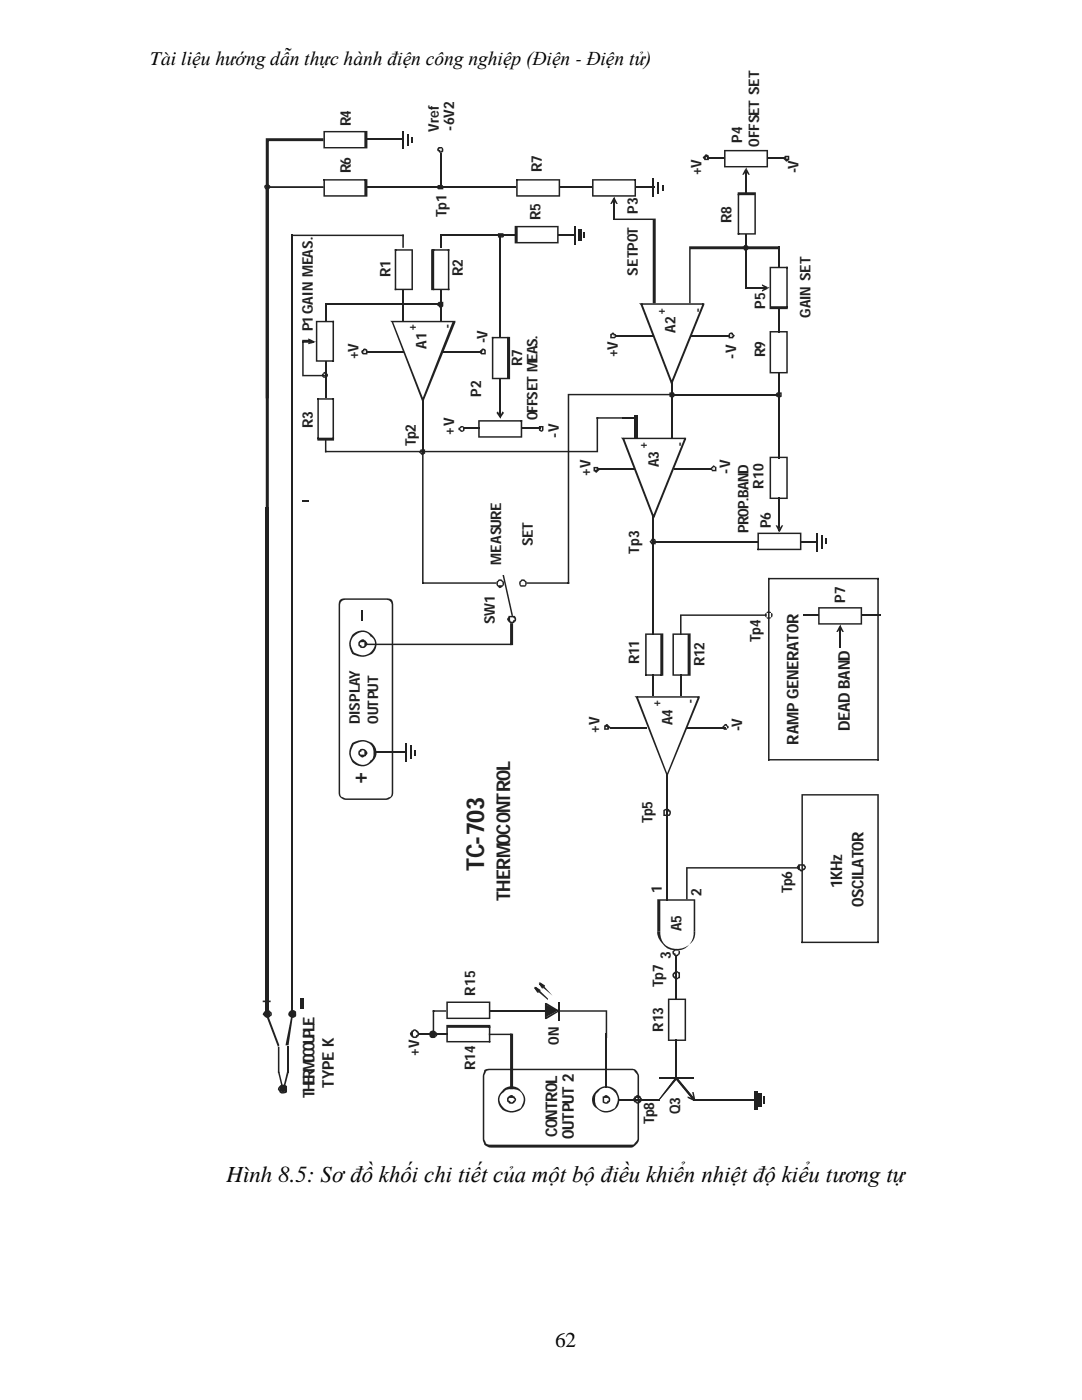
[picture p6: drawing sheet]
<svg xmlns="http://www.w3.org/2000/svg" width="216mm" height="279mm" viewBox="0 0 216 279" stroke-linecap="round" stroke-linejoin="round" font-family="sans-serif">
<g fill="#24211d">
<path d="M118.1 219.4h.6zM118.1 219.4h.6v.4a1.87 1.87 0 0 0 .6 1.4 1.46 1.46 0 0 1-1.2-1.8zM119 221.2h.3zM119 221.2l1.9 .5v.3l-.8-.1zM120.9 221.7v.3zM120.9 221.7v.3zM120.9 221.7l.8-.1 1-.4h.3a2.82 2.82 0 0 1-2.1 .8zM123.3 219.4h.3l-.1 .9a.88 .88 0 0 1-.8 .9l.4-1.1zM123.3 219.4h.3zM123.3 219.4h.3zM122.7 217.9l.3-.2 .5 1 .1 .7h-.3l-.2-.8zM120.9 216.8a2.8 2.8 0 0 1 2.1 .9l-.3 .2-.4-.3a1.9 1.9 0 0 0-1.4-.5zM120.9 216.8v.3zM120.9 216.8v.3zM119 217.7l1.1-.8 .8-.1v.3a1.69 1.69 0 0 0-1.6 .8zM119 217.7l.3 .2a1.29 1.29 0 0 0-.6 1.5h-.6l.1-.3 .3-.7zM118.1 219.4h.6z"/>
<path d="M72.4 130.8v.3zM70.3 130.5l.3-.3 1.1 .5 .7 .1v.3l-1-.1zM69.7 128.4h.3l.1 .8 .5 1-.3 .3-.5-1.1zM69.7 128.4h.3zM69.7 128.4h.3zM70.3 126.7l.3 .3-.4 .6-.2 .8h-.3l.1-.6zM70.3 126.7a2.82 2.82 0 0 1 2.1-.9v.3l-.7 .2-1.1 .7zM72.4 125.8v.3zM72.4 125.8v.3zM72.4 125.8l.7 .2 .8 .4 .3 .3-.3 .3a1.67 1.67 0 0 0-1.5-.9zM73.9 127l.3-.3zM73.9 127l.3-.3 .6 .7 .3 1h-.3a1.6 1.6 0 0 0-.9-1.4zM74.8 128.4h.3zM74.8 128.4h.3zM74.8 128.4h.3a2.59 2.59 0 0 1-.9 2.1l-.3-.3 .8-1zM72.4 130.8l.9-.2 .6-.4 .3 .3-1.4 .5-.4 .1zM72.4 130.8v.3z"/>
<path d="M120.2 219.4h.3zM120.2 218.8l.3 .3v.3h-.3zM120.2 218.8l.7-.3v.6h-.4zM120.9 218.5v.6zM120.9 218.5v.6zM120.9 218.5l.6 .3-.3 .3h-.3zM121.2 219.1l.3-.3 .3 .6h-.3zM121.5 219.4h.3zM121.5 219.4h.3zM121.2 219.7h.2l.1-.3h.3l-.1 .5-.2 .1zM120.9 220h.2l.1-.3 .3 .3-.1 .2-.5 .1zM120.9 220v.3zM120.9 220v.3zM120.2 220l.3-.3 .4 .3v.3zM120.2 219.4h.3v.3l-.3 .3zM120.2 219.4h.3z"/>
<path d="M72.4 129v.3zM72.4 129l.3-.3 .3 .3-.6 .3zM72.7 128.4h.6l-.3 .6-.3-.3zM72.7 128.4h.6zM72.7 128.4h.6zM72.7 128.2l.3-.3 .3 .5h-.6zM72.4 127.6l.6 .3-.3 .3h-.3zM72.4 127.6v.6zM72.4 127.6v.6zM71.8 127.9l.6-.3v.6h-.3zM71.8 127.9l.3 .3-.3 .2h-.3zM71.5 128.4h.3zM71.5 128.4h.3zM71.5 128.4h.3v.3h.3l-.3 .3h-.2zM71.8 129l.3-.3 .1 .3h.2v.3l-.5-.1zM72.4 129v.3z"/>
<path d="M99.4 219.4h.3zM99.4 219.4h.3l.1 .7 .8 1.1-.3 .2a2.62 2.62 0 0 1-.9-2zM100.3 221.2v.2zM100.3 221.4l.3-.2 .6 .4 .9 .1v.3l-1.2-.2zM102.1 221.7v.3zM102.1 221.7v.3zM102.1 221.7l.7-.1 1.1-.4a.95 .95 0 0 1-1 .7l-.8 .1zM104.5 219.4h.3a2.58 2.58 0 0 1-.9 2zM104.5 219.4h.3zM104.5 219.4h.3zM103.9 217.7l.8 1 .1 .7h-.3a2.16 2.16 0 0 0-.6-1.5zM102.1 216.8h.4a1.98 1.98 0 0 1 1.4 .9v.2a2.2 2.2 0 0 0-1.8-.5zM102.1 216.8v.6zM102.1 216.8v.6zM100.5 217.3l.8-.4 .8-.1v.6h-.4a1.19 1.19 0 0 0-1.1 .5l-.3-.2zM100.3 217.7l.3 .2a1.6 1.6 0 0 0-.9 1.5h-.3l.1-.7zM99.4 219.4h.3z"/>
<path d="M72.4 152.6v.3zM70.3 152.1l.3-.3 1.1 .7 .7 .1v.3a2.8 2.8 0 0 1-2.1-.8zM69.7 150.3h.3l.2 .9 .4 .6-.3 .3-.5-1.1zM69.7 150.3h.3zM69.7 150.3h.3zM70.3 148.3l.3 .3-.5 1-.1 .7h-.3l.1-.9zM70.3 148.3l1.1-.5 1-.1v.3l-.7 .1-1.1 .5zM72.4 147.7v.3zM72.4 147.7v.3zM72.4 147.7l.7 .1 1.1 .5-.3 .3-.6-.4-.9-.2zM73.9 148.6l.3-.3a2.63 2.63 0 0 1 .9 2h-.6v-.3a1.87 1.87 0 0 0-.6-1.4zM74.5 150.3h.6zM74.5 150.3h.6zM74.5 150.3h.6l-.1 .7-.8 1.1-.3-.3a1.3 1.3 0 0 0 .6-1.5zM73.9 151.8l.3 .3zM72.4 152.6a1.7 1.7 0 0 0 1.5-.8l.3 .3-.7 .5-1.1 .3zM72.4 152.6v.3z"/>
<path d="M101.2 219.4h.3zM101.5 218.8l.3 .3-.3 .3h-.3zM101.5 218.8l.6-.3v.6h-.3zM102.1 218.5v.6zM102.1 218.5v.6zM102.1 218.5l.6 .3-.3 .3h-.3zM102.4 219.1l.3-.3 .3 .6h-.3zM102.7 219.4h.3zM102.7 219.4h.3zM102.4 219.7l.3-.3h.3l-.3 .6zM102.1 220l.3-.3 .3 .3-.6 .3zM102.1 220v.3zM102.1 220v.3zM101.5 220l.3-.3 .3 .3v.3l-.5-.1zM101.2 219.4h.3l.1 .3h.2l-.3 .3-.2-.1zM101.2 219.4h.3z"/>
<path d="M72.4 150.6v.6zM72.4 150.6h.3l.3 .3-.6 .3zM72.7 150.3h.6l-.3 .6-.3-.3zM72.7 150.3h.6zM72.7 150.3h.6zM72.7 150l.3-.3 .3 .6h-.6zM72.4 149.4l.6 .3-.3 .3-.3-.3zM72.4 149.4v.3zM72.4 149.4v.3zM71.9 149.5l.5-.1v.3l-.3 .1v.2l-.3-.3zM71.6 149.8l.2-.1 .3 .3-.3 .1v.2h-.3zM71.5 150.3h.3zM71.5 150.3h.3zM71.5 150.3h.3l.3 .3-.3 .3zM71.8 150.9l.3-.3h.3v.6zM72.4 150.6v.6z"/>
<path d="M96.3 214.7h.3v12.6h-.3zM96.3 227.3h.3zM96.3 227.3h.3l.3 .6v.3l-.3 .2zM96.6 228.4l.3-.2 .5 .2h.4v.6zM97.8 228.4v.6zM97.8 228.4h28.2v.6h-28.2zM126 228.4v.6zM126 228.4h.5l.1-.2 .3 .2-.9 .6zM127.2 227.3h.3a1.5 1.5 0 0 1-.6 1.1l-.3-.2zM127.2 227.3h.3zM127.2 214.7h.3v12.6h-.3zM127.2 214.7h.3zM126.6 213.9l.3-.3 .4 .6 .2 .5h-.3zM126 213.3h.5l.4 .3-.3 .3-.1-.2-.5-.1zM126 213.3v.3zM97.8 213.3h28.2v.3h-28.2zM97.8 213.3v.3zM96.6 213.6l.6-.3h.6v.3h-.4l-.5 .3zM96.6 213.6l.3 .3v.2l-.3 .6h-.3zM96.3 214.7h.3z"/>
<path d="M159.9 158.8h.3v29.4h-.3zM159.9 187.9h15.5v.3h-15.5zM175.1 158.8h.3v29.4h-.3zM175.4 158.5v.3zM159.9 158.5h15.5v.3h-15.5zM159.9 158.5v.3z"/>
<path d="M153.3 115.3h.3v36.5h-.3zM153.3 151.5h22.1v.3h-22.1zM175.1 115.3h.3v36.5h-.3zM153.3 115.3h22.1v.3h-22.1z"/>
<path d="M131.1 185.9h.7zM131.1 185.9h.4zM131.1 185.9h.7v.3h-.7zM131.1 186.2h.4zM131.1 186.2h.7zM131.1 186.2h.4zM131.1 186.2h.7zM131.1 186.2h.4zM131.1 186.2h.7zM131.1 186.2h.7a3.3 3.3 0 0 0 .9 2.3h-.3l-.6-.7-.5-.8zM132.4 188.5h.3zM132.4 188.5h.3a3.5 3.5 0 0 0 2.4 .9v.3a3 3 0 0 1-2.7-1.2zM135.1 189.4v.3zM135.1 189.4v.3zM135.1 189.4a3.6 3.6 0 0 0 2.4-.9 2.8 2.8 0 0 1-2.4 1.2zM138.4 186.2h.3v.4a2.56 2.56 0 0 1-1.2 1.9 3.2 3.2 0 0 0 .9-2.3zM138.4 186.2h.3zM138.4 186.2h.3zM138.4 186.2l.3-.3v.3zM138.4 185.9h.3zM138.4 185.9h.3l-.3 .3z"/>
<path d="M131.1 179.8h.7v6.1h-.7zM131.1 179.5h.4v.3h-.4zM131.5 179.5h6.9v.3h-6.9zM138.4 179.5h.3v.3h-.3zM138.4 179.8h.3v6.1h-.3z"/>
<path d="M134.2 190h.3zM134.2 190h.3l.1 .2 .2 .1-.3 .2h-.2zM134.5 190.5l.3-.2 .1 .2h.2v.3h-.5zM135.1 190.5v.3zM135.1 190.5v.3zM135.1 190.5l.3-.2-.1 .5h-.2zM135.4 190h.3l-.1 .5h-.2zM135.4 190h.3zM135.4 190h.3zM135.4 189.7l.3 .3h-.3zM135.1 189.4l.3 .3h-.3zM135.1 189.4v.3zM135.1 189.4v.3zM134.6 189.5l.5-.1v.3h-.6zM134.3 189.7h.5l-.3 .3h-.3zM134.2 190h.3z"/>
</g>
<path d="M131.5 215.2h6.9" fill="none" stroke="#24211d" stroke-width=".29"/>
<path d="M134.9 190.5v8.8M134.9 207.5v7.8" fill="none" stroke="#24211d" stroke-width=".3"/>
<g fill="#24211d">
<path d="M138.1 217.9h.3l.3 1.5h-.3z"/>
<path d="M134.8 215l.3 .3-3.6 4.4v-.3zM134.8 215l.3-.3v.3zM134.8 215.3l.3-.3 3.6 4.4-.3 .3z"/>
<path d="M134.8 215l.3 .3-3.6 4.4v-.3zM134.8 215l.3-.3v.3zM134.8 215.3l.3-.3 3.6 4.4-.3 .3zM138.4 219.4h.3l-.3 .3zM137.2 218.8l1.5 .6-.3 .3-1.2-.6z"/>
</g>
<path d="M138.4 219.6h12.4" fill="none" stroke="#24211d" stroke-width=".29"/>
<g fill="#24211d">
<path d="M150.5 217.7h.6v3.7h-.6z"/>
<path d="M151.4 218.2h.6v2.7h-.6z"/>
<path d="M152.3 218.8h.3v1.5h-.3z"/>
</g>
<path d="M163.1 106.3v3.8" fill="none" stroke="#24211d" stroke-width=".31"/>
<path d="M164 106.9v2.6" fill="none" stroke="#24211d" stroke-width=".3"/>
<path d="M164.8 107.5h.3v1.1h-.3z" fill="#24211d"/>
<path d="M130.4 35.5v3.7M131.3 36.3v2.4" fill="none" stroke="#24211d" stroke-width=".3"/>
<path d="M132.1 36.9h.3v1.2h-.3z" fill="#24211d"/>
<path d="M114.6 45.1v3.8" fill="none" stroke="#24211d" stroke-width=".3"/>
<g fill="#24211d">
<path d="M115.4 45.7h.6v2.3h-.6z"/>
<path d="M116.3 46.2h.3v1.2h-.3z"/>
</g>
<path d="M80.4 26.1v3.5M81.3 26.7v2.3" fill="none" stroke="#24211d" stroke-width=".3"/>
<path d="M82.1 27.3h.3v1.2h-.3z" fill="#24211d"/>
<path d="M81 148.3v3.8" fill="none" stroke="#24211d" stroke-width=".3"/>
<path d="M81.9 148.9v2.6" fill="none" stroke="#24211d" stroke-width=".31"/>
<g fill="#24211d">
<path d="M82.7 149.7h.3v1.2h-.3z"/>
<path d="M89.1 204.8h.3v3.2h-.3zM89.1 208h.3zM89.4 207.7h8.4v.3h-8.4zM97.5 204.8h.3v3.2h-.3zM97.8 204.5v.3zM89.4 204.5h8.4v.6h-8.4zM89.1 204.5h.3v.3h-.3z"/>
<path d="M89.1 200.2h.3v2.9h-.3zM89.1 203.1h.3v.3h-.3zM89.4 203.1h8.4v.3h-8.4zM97.8 203.1v.3zM97.5 200.2h.3v2.9h-.3zM97.8 199.9v.3zM89.4 199.9h8.4v.3h-8.4zM89.1 199.9h.3v.3h-.3z"/>
<path d="M153.9 91.1h3.3v.3h-3.3zM153.6 91.1h.3v.3h-.3zM153.6 91.4h.3v7.9h-.3zM153.6 99.3h.3v.3h-.3zM153.9 99.3h3.3v.3h-3.3zM157.2 99.3v.3zM156.9 91.4h.3v7.9h-.3zM157.2 91.1v.3z"/>
<path d="M153.9 66.1h3.3v.3h-3.3zM153.6 66.1h.3v.3h-.3zM153.6 66.4h.3v7.8h-.3zM153.6 74.2h.3v.3h-.3zM153.9 74.2h3.3v.3h-3.3zM157.2 74.2v.3zM156.9 66.4h.3v7.8h-.3zM157.2 66.1v.3z"/>
<path d="M147.2 38.4h3.3v.6h-3.3zM147.2 38.4v.3zM147.2 38.7h.3v8.1h-.3zM147.2 46.5h3.3v.3h-3.3zM150.5 46.8h.3zM150.5 38.7h.3v8.1h-.3zM150.5 38.4h.3v.3h-.3z"/>
<path d="M133.3 199.3h3.3v.3h-3.3zM133.3 199.3v.3zM133.3 199.6h.3v7.9h-.3zM133.3 207.5v.2zM133.3 207.5h3.3v.2h-3.3zM136.6 207.5h.3v.2h-.3zM136.6 199.6h.3v7.9h-.3zM136.6 199.3h.3v.3h-.3z"/>
<path d="M134.2 126.4h3.3v.3h-3.3zM134.2 126.4v.3zM134.2 126.7h.3v7.9h-.3zM134.2 134.6v.3zM134.2 134.6h3.3v.3h-3.3zM137.5 134.6h.3v.3h-.3zM137.2 126.7h.6v7.9h-.6zM137.5 126.4h.3v.3h-.3z"/>
<path d="M111.5 35.8h.3v3.2h-.3zM111.5 35.8h.3zM103 35.8h8.5v.2h-8.5zM103 35.8h.3v3.2h-.3zM103 39v.2zM103 39h8.5v.2h-8.5zM111.5 39h.3v.2h-.3z"/>
<path d="M111.2 45.4h.3v2.9h-.3zM111.5 45.1v.3zM103 45.1h8.5v.3h-8.5zM102.7 45.1h.3v.3h-.3zM102.7 45.4h.6v2.9h-.6zM102.7 48.3h.3v.3h-.3zM103 48.3h8.5v.3h-8.5zM111.5 48.3v.3z"/>
<path d="M72.7 35.8h.6v3.2h-.6zM73 35.8h.3zM64.5 35.8h8.5v.2h-8.5zM64.5 35.8h.3v3.2h-.3zM64.5 39v.2zM64.5 39h8.5v.2h-8.5zM73 39h.3v.2h-.3z"/>
<path d="M72.7 26.4h.6v2.9h-.6zM73 26.1h.3v.3h-.3zM64.5 26.1h8.5v.3h-8.5zM64.5 26.1v.3zM64.5 26.4h.3v2.9h-.3zM64.5 29.3v.3zM64.5 29.3h8.5v.3h-8.5zM73 29.3h.3v.3h-.3z"/>
<path d="M86.3 57.6h3.4v.3h-3.4zM89.4 49.7h.3v8.2h-.3zM86.3 49.7h3.4v.3h-3.4zM86 49.7h.3zM86 49.7h.6v8.2h-.6zM86 57.9h.3z"/>
<path d="M78.8 57.6h3.3v.3h-3.3zM82.1 57.9h.3zM82.1 49.7h.3v8.2h-.3zM82.1 49.7h.3zM78.8 49.7h3.3v.3h-3.3zM78.8 49.7h.3v8.2h-.3z"/>
<path d="M63.3 87.3h3.4v.6h-3.4zM66.7 87.6v.3zM66.4 79.5h.3v8.1h-.3zM63.3 79.5h3.4v.3h-3.4zM63.3 79.5h.3v8.1h-.3zM63.3 87.6v.3z"/>
<path d="M98.1 75.4h3.4v.3h-3.4zM101.5 75.4h.3v.3h-.3zM101.2 67.2h.6v8.2h-.6zM101.5 67.2h.3zM98.1 67.2h3.4v.3h-3.4zM98.1 67.2h.3v8.2h-.3zM98.1 75.4v.3z"/>
<path d="M128.7 126.4h3.4v.3h-3.4zM128.7 126.4v.3zM128.7 126.7h.3v8.2h-.3zM128.7 134.6h3.4v.3h-3.4zM132.1 134.9h.3zM131.8 126.7h.6v8.2h-.6zM132.1 126.4h.3v.3h-.3z"/>
<path d="M81.8 206.3h.6zM81.8 206.3h.6v.3l-.3 .3zM82.4 206.6v.3zM82.1 206.9l.3-.3 .3 .3v.3zM82.7 206.9v.3zM82.7 206.9v.3zM82.7 206.9h.2l.1-.3 .3 .3-.1 .2-.5 .1zM83 206.6l.3 .3zM83 206.6h.2l.1-.3h.3l-.1 .5-.2 .1zM83.3 206.3h.3zM83.3 206.3h.3zM83 206l.3-.3 .3 .6h-.3zM82.7 205.4l.6 .3-.3 .3-.3-.3zM82.7 205.4v.3zM82.7 205.4v.3zM82.1 205.7l.6-.3v.3l-.3 .3zM82.1 205.7l.3 .3v.3h-.6zM81.8 206.3h.6z"/>
</g>
<path d="M83.6 206.4h5.8" fill="none" stroke="#24211d" stroke-width=".29"/>
<g fill="#24211d">
<path d="M97.5 206.3h4.6v.3h-4.6zM102.1 206.3h.3zM101.8 206.3h.6v11.1h-.6z"/>
<path d="M136.9 173.1h.3v6.4h-.3zM136.9 173.1h.3zM137.2 173.1h22.1v.2h-22.1z"/>
<path d="M159 173.1h.6zM159 173.1h.6v.2l-.3 .3zM159.3 173.6l.3-.3 .3 .3v.3zM159.9 173.6v.3zM159.9 173.6v.3zM159.9 173.6l.3-.3 .3 .3-.6 .3zM160.2 173.3l.3-.2h.3l-.3 .5zM160.5 173.1h.3zM160.5 173.1h.3zM160.2 172.8l.3-.3 .3 .6h-.3zM159.9 172.5h.6l-.3 .3h-.3zM159.9 172.5v.3zM159.9 172.5v.3zM159.3 172.5h.6v.3h-.3zM159.3 172.5l.3 .3v.3h-.6zM159 173.1h.6z"/>
<path d="M151.1 106.6h.3v3.2h-.3zM151.1 106.3v.3zM151.1 106.3h8.5v.3h-8.5zM159.6 106.3h.3v.3h-.3zM159.6 106.6h.3v3.2h-.3zM159.6 109.8h.3zM151.1 109.5h8.5v.3h-8.5z"/>
</g>
<path d="M159.9 108.2h3.3" fill="none" stroke="#24211d" stroke-width=".29"/>
<path d="M155.5 99.3v6.1" fill="none" stroke="#24211d" stroke-width=".3"/>
<g fill="#24211d">
<path d="M154.8 104.8h.3l.6 .9-.3 .3zM155.4 105.7l.3 .3-.3 .3zM156 104.8h.3l-.6 1.2-.3-.3z"/>
<path d="M163.2 121.5h.3v2.9h-.3zM163.2 124.4h.3v.3h-.3zM163.5 124.4h8.5v.3h-8.5zM172 124.4v.3zM171.7 121.5h.3v2.9h-.3zM172 121.2v.3zM163.5 121.2h8.5v.3h-8.5zM163.2 121.2h.3v.3h-.3z"/>
</g>
<path d="M160.2 122.8h3M172 122.8h3.7" fill="none" stroke="#24211d" stroke-width=".29"/>
<path d="M167.6 125.5v3.8" fill="none" stroke="#24211d" stroke-width=".3"/>
<g fill="#24211d">
<path d="M167.5 125l.3 .2-.6 .9h-.3zM167.5 125l.3-.3v.5zM167.5 125.2l.3-.2 .6 1.1h-.3z"/>
<path d="M95.4 83.9h.3v3.2h-.3zM95.4 83.9h.3zM95.7 83.9h8.5v.2h-8.5zM103.9 83.9h.3v3.2h-.3zM104.2 87.1v.2zM95.7 87.1h8.5v.2h-8.5zM95.4 87.1h.3v.2h-.3z"/>
</g>
<path d="M92.4 85.5h3.3M104.2 85.5h3.6" fill="none" stroke="#24211d" stroke-width=".29"/>
<path d="M99.8 75.4v7.6" fill="none" stroke="#24211d" stroke-width=".31"/>
<g fill="#24211d">
<path d="M99.1 82.4l.3-.3 .6 1.2h-.3zM99.7 83.3h.3v.3zM100.3 82.1l.3 .3-.6 .9h-.3z"/>
<path d="M63.3 64h3.4v.3h-3.4zM63 64h.3zM63 64h.3v8.2h-.3zM63 72.2h.3zM63.3 71.9h3.4v.3h-3.4zM66.4 64h.3v8.2h-.3z"/>
</g>
<path d="M65 60.8v3.2" fill="none" stroke="#24211d" stroke-width=".3"/>
<g fill="#24211d">
<path d="M60.3 67.8h1.8v.6h-1.8zM60.3 67.8v.3zM60.3 68.1h.3v6.7h-.3zM60.3 74.8v.3zM60.3 74.8h4.5v.3h-4.5z"/>
<path d="M61.5 67.5l1.2 .6-.3 .3-.9-.6zM62.7 68.1h.3l-.3 .3zM61.5 68.4l.9-.3 .3 .3-1.2 .3z"/>
<path d="M118.1 35.8h.3v3.2h-.3zM118.1 39h.3v.2h-.3zM118.4 39h8.5v.2h-8.5zM126.9 39v.2zM126.6 35.8h.3v3.2h-.3zM118.4 35.8h8.5v.2h-8.5zM118.1 35.8h.3z"/>
</g>
<path d="M111.8 37.4h6.3M126.9 37.4h3.6" fill="none" stroke="#24211d" stroke-width=".29"/>
<path d="M122.5 40.1v3.8" fill="none" stroke="#24211d" stroke-width=".3"/>
<g fill="#24211d">
<path d="M122.4 39.5l.3 .3-.6 .9h-.3zM122.4 39.5l.3-.3v.6zM122.4 39.8l.3-.3 .6 1.2h-.3z"/>
<path d="M144.5 29.9h.3v3.2h-.3zM144.5 33.1h.3v.3h-.3zM144.8 33.1h8.2v.3h-8.2zM153 33.1h.3v.3h-.3zM153 29.9h.3v3.2h-.3zM153 29.9h.3zM144.8 29.9h8.2v.3h-8.2zM144.5 29.9h.3z"/>
</g>
<path d="M141.1 31.5h3.4M148.9 34.3v4.1M153.3 31.5h3.3" fill="none" stroke="#24211d" stroke-width=".3"/>
<g fill="#24211d">
<path d="M148.7 33.7l.3 .3-.6 .9h-.3zM148.7 33.7l.3-.3v.3zM148.7 34l.3-.3 .6 1.2h-.3z"/>
<path d="M153.9 53.2h3.3v.3h-3.3zM153.6 53.2h.3zM153.6 53.2h.3v8.2h-.3zM153.6 61.4h.3v.3h-.3zM153.9 61.1h3.3v.6h-3.3zM157.2 61.4v.3zM156.9 53.2h.3v8.2h-.3z"/>
</g>
<path d="M148.7 57.5h3.9M155.5 49.2v4M155.5 61.4v5" fill="none" stroke="#24211d" stroke-width=".3"/>
<g fill="#24211d">
<path d="M60.3 99.9h1.2v.3h-1.2z"/>
<path d="M152 56.7l1.3 .6-.3 .3-1-.6zM153.3 57.3h.3l-.3 .3zM152 57.9l1-.6 .3 .3-1.3 .6z"/>
<path d="M139.3 138.9l.3 .3-6.3 15.5h-.3zM133 154.7h.3zM126.9 139.2l.3-.3 6.1 15.8h-.3zM126.6 138.9h.3v.3zM126.9 138.9h12.4v.3h-12.4zM139.3 138.9h.3v.3z"/>
<path d="M136.6 87.3l.3 .3-6.4 15.8-.3-.3zM130.2 103.1l.3 .3h-.3zM124.2 87.6l.3-.3 6 15.8-.3 .3zM123.9 87.3h.3v.3zM124.2 87.3h12.4v.3h-12.4zM136.6 87.3h.3v.3h-.3z"/>
<path d="M140.2 60.5l.3 .3-6.3 15.8-.3-.3zM133.9 76.3l.3 .3h-.3zM127.8 60.8l.3-.3 6.1 15.8-.3 .3zM127.5 60.5h.3v.3zM127.8 60.5h12.4v.3h-12.4zM140.2 60.5h.3v.3h-.3z"/>
<path d="M90.3 64.3h.6l-6.4 15.8-.3-.3zM84.2 80.1h.3zM78.2 64.3h.3l6 15.5-.3 .3zM77.9 64h.3v.3zM78.2 64h12.4v.3h-12.4zM90.6 64h.3v.3h-.3z"/>
</g>
<path d="M133.1 154.7v25.1" fill="none" stroke="#24211d" stroke-width=".3"/>
<path d="M135.8 134.6v4.3" fill="none" stroke="#24211d" stroke-width=".31"/>
<path d="M135.7 122.9h.3v3.8h-.3zM135.7 122.6h.3v.3h-.3zM136 122.6h17v.3h-17z" fill="#24211d"/>
<path d="M148.9 46.8v10.8M122.7 67.1h7.5M134 76v11.3M137.8 67.1h7.9M130.4 103.1v23.6M130.4 134.6v4.3" fill="none" stroke="#24211d" stroke-width=".3"/>
<path d="M73 70.3h7.6M88.2 70.3h7.8M119 93.6h7.6M134.5 93.6h7.5M130.5 108.2h20.6M121.8 145.2h7.2M136.9 145.2h7.9" fill="none" stroke="#24211d" stroke-width=".29"/>
<path d="M137.8 49.2h17.6v.5h-17.6zM137.5 49.2h.3v.3h-.3zM137.5 49.5h.3v11h-.3z" fill="#24211d"/>
<path d="M148.9 46.8v2.1" fill="none" stroke="#24211d" stroke-width=".3"/>
<path d="M122.7 43.6h7.8v.3h-7.8zM130.5 43.6h.3v.3h-.3zM130.2 43.9h.6v16.6h-.6z" fill="#24211d"/>
<path d="M80.4 57.9v6.1M88 46.8v2.7M88 57.9v6.1M64.8 60.7h23.1M65 72.2v7.3M84.4 79.5v10.8M155.5 74.2v17.2" fill="none" stroke="#24211d" stroke-width=".3"/>
<path d="M87.9 47h15.1M111.5 47h3.3" fill="none" stroke="#24211d" stroke-width=".29"/>
<path d="M99.8 46.8v20.4" fill="none" stroke="#24211d" stroke-width=".31"/>
<g fill="#24211d">
<path d="M64.8 87.6h.3v2.7h-.3zM64.8 90h19.4v.3h-19.4z"/>
<path d="M80.3 46.8h.3v2.7h-.3zM58.2 46.8h22.4v.3h-22.4z"/>
</g>
<path d="M58.3 46.8v155.7" fill="none" stroke="#24211d" stroke-width=".3"/>
<path d="M73 37.4h30" fill="none" stroke="#24211d" stroke-width=".29"/>
<g fill="#24211d">
<path d="M53 101.3h.6v100.9h-.6z"/>
<path d="M53.3 37.2h11.2v.3h-11.2zM53 37.2h.3v.3h-.3zM53 37.5h.6v42h-.6z"/>
<path d="M53.3 37.2h11.2v.3h-11.2zM53 37.2h.3v.3h-.3zM53 37.5h.6v42h-.6zM53 79.5h.6v22.1h-.6z"/>
<path d="M53.3 27.6h11.2v.6h-11.2zM53 27.6h.3v.3h-.3zM53 27.9h.6v9.6h-.6z"/>
</g>
<path d="M73 27.7h7.6" fill="none" stroke="#24211d" stroke-width=".29"/>
<path d="M84.2 90h34.8v.3h-34.8zM119 90.3h.3zM119 83.3h.3v7h-.3zM119 83.3h5.5v.3h-5.5z" fill="#24211d"/>
<path d="M124.2 83.4h2.7" fill="none" stroke="#24211d" stroke-width=".3"/>
<g fill="#24211d">
<path d="M126.6 83h.6v4.6h-.6z"/>
<path d="M100.3 114.7h.3l1.8 8.2h-.3z"/>
<path d="M101.2 123.5h.6zM101.2 123.5h.6v.3l-.3 .3zM101.8 123.8v.3zM101.5 124.1l.3-.3 .3 .3v.3zM102.1 124.1v.3zM102.1 124.1v.3zM102.1 124.1h.2l.1-.3 .3 .3-.1 .2-.5 .1zM102.4 123.8h.2l.1-.3h.3l-.1 .5-.2 .1zM102.7 123.5h.3zM102.7 123.5h.3zM102.4 123.2l.3-.3 .3 .6h-.3zM102.1 122.9h.6l-.3 .3h-.3zM102.1 122.9v.3zM102.1 122.9v.3zM101.5 122.9h.6v.3h-.3zM101.5 122.9l.3 .3v.3h-.6zM101.2 123.5h.6z"/>
<path d="M99.1 116.5h.3zM99.1 116.5h.3v.6zM99.4 116.8h.3v.6l-.3-.3zM99.7 116.8v.6zM99.7 116.8v.6zM99.7 116.8h.6v.3l-.6 .3zM100.3 116.5h.3l-.3 .6zM100.3 116.5h.3zM100.3 116.5h.3zM100.3 115.9l.2 .1 .1 .5h-.3zM100.3 115.9v.3zM99.7 115.6l.5 .1 .1 .5-.6-.3zM99.7 115.6v.3zM99.7 115.6v.3zM99.4 115.7l.3-.1v.3l-.3 .3zM99.4 115.9v.3zM99.1 116l.3-.1v.6h-.3zM99.1 116.5h.3z"/>
<path d="M103.6 116.5h.3zM103.6 116.5h.3v.6zM103.9 116.8h.3v.3h-.3zM104.2 116.8v.3zM104.2 116.8v.3zM104.2 116.8h.6v.3h-.6zM104.8 116.5h.3l-.3 .6zM104.8 116.5h.3zM104.8 116.5h.3zM104.8 115.9l.2 .1 .1 .5h-.3zM104.2 115.6l.5 .1 .1 .5-.6-.3zM104.2 115.6v.3zM104.2 115.6v.3zM104 115.7l.2-.1v.3l-.3 .3zM103.9 115.9v.3zM103.7 116l.2-.1v.6h-.3zM103.6 116.5h.3z"/>
</g>
<path d="M134.2 78.7h21.2" fill="none" stroke="#24211d" stroke-width=".29"/>
<g fill="#24211d">
<path d="M52.9 201.8a.54 .54 0 0 1 .6-.2 .54 .54 0 0 1 .4 .5 .67 .67 0 0 1-.6 1 .72 .72 0 0 1-.6-.5 .72 .72 0 0 1 .2-.8z" fill-rule="evenodd"/>
<circle cx="58.3" cy="202.4" r=".77"/>
</g>
<g fill="#24211d">
<path d="M57.6 202.5h.3zM57.6 202.5h.3v.3zM57.9 202.8h.6v.3l-.5-.1zM58.5 202.8v.3zM58.5 202.8v.3zM58.5 202.8h.6l-.6 .3zM58.8 202.5h.3v.3h-.3zM58.8 202.5h.3zM58.8 202.5h.3zM58.8 201.9h.3v.6h-.3zM58.5 201.6l.6 .3h-.6zM58.5 201.6v.3zM58.5 201.6v.3zM58 201.7l.5-.1v.3h-.6zM57.7 202l.2-.1v.6h-.3zM57.6 202.5h.3z"/>
<path d="M52.4 202.5h.6zM52.4 202.5h.6v.3h-.3zM52.7 202.8h.6v.3zM53.3 202.8v.3zM53.3 202.8v.3zM53.3 202.8h.6l-.1 .2-.5 .1zM53.6 202.8l.3-.3h.3v.2zM53.9 202.5h.3zM53.9 202.5h.3zM53.6 201.9l.6 .1v.5h-.3zM53.3 201.6l.5 .1 .1 .2h-.6zM53.3 201.6v.3zM53.3 201.6v.3zM52.7 201.9l.6-.3v.3zM52.7 201.9h.3v.6h-.6zM52.4 202.5h.6z"/>
</g>
<path d="M123.6 219.6h8.2" fill="none" stroke="#24211d" stroke-width=".29"/>
<g fill="#24211d">
<path d="M52.7 37.2h.3zM52.7 37.2h.3v.6zM53 37.5h.3v.3h-.3zM53.3 37.5v.3zM53.3 37.5v.3zM53.3 37.5h.3v.3h-.3zM53.6 37.2h.3l-.3 .6zM53.6 37.2h.3zM53.6 37.2h.3zM53.6 37.2h.3zM53.6 36.9l.3 .3h-.3zM53.3 36.6l.3 .2v.4h-.3zM53.3 36.6v.3zM53.3 36.6v.6zM53.3 36.6v.6zM53.1 36.7l.2-.1v.6h-.3zM52.8 37l.2-.1v.3h-.3zM52.7 37.2h.3zM52.7 37.2h.3z"/>
<path d="M64.2 74.8h.3zM64.2 74.8h.3v.6zM64.5 75.1h.3v.3h-.3zM64.8 75.1v.3zM64.8 75.1v.3zM64.8 75.1h.3v.3h-.3zM65.1 74.8h.3l-.3 .6zM65.1 74.8h.3zM65.1 74.8h.3zM65.1 74.8h.3zM65.1 74.5l.3 .3h-.3zM64.8 74.2l.3 .1v.5l-.3-.3zM64.8 74.2v.3zM64.8 74.2v.3zM64.8 74.2v.3zM64.5 74.3l.3-.1v.3l-.3 .3zM64.3 74.6l.2-.1v.3h-.3zM64.2 74.8h.3zM64.2 74.8h.3z"/>
<path d="M72.1 70.1h.3zM72.1 70.1h.3l.3 .3-.3 .3zM72.4 70.7l.3-.3v.3zM72.7 70.4v.3zM72.7 70.4v.3zM72.7 70.4h.3l.3 .3h-.6zM73 70.1h.3v.6l-.3-.3zM73 70.1h.3zM73 70.1h.3zM73 70.1l.3-.2v.2zM72.7 69.6l.6 .3-.3 .2-.3-.2zM72.7 69.6v.3zM72.7 69.6v.3zM72.7 69.6v.3zM72.5 69.7l.2-.1v.5l-.3-.2zM72.2 69.9h.2l.3 .2h-.6zM72.1 70.1h.3zM72.1 70.1h.3z"/>
<path d="M95.7 70.1h.3zM95.7 70.1h.3l.3 .3-.3 .3zM96 70.7l.3-.3v.3zM96.3 70.4v.3zM96.3 70.4v.3zM96.3 70.4h.3l.3 .3h-.6zM96.6 70.1h.3v.6l-.3-.3zM96.6 70.1h.3zM96.6 70.1h.3zM96.6 70.1l.3-.2v.2zM96.3 69.6l.6 .3-.3 .2-.3-.2zM96.3 69.6v.3zM96.3 69.6v.3zM96.3 69.6v.3zM96.1 69.7l.2-.1v.5l-.3-.2zM95.8 69.9h.2l.3 .2h-.6zM95.7 70.1h.3zM95.7 70.1h.3z"/>
<path d="M87.2 60.8h.4zM87.2 60.8h.7l-.3 .3zM87.6 61.1l.3-.3v.6zM87.9 61.1v.3zM87.9 61.1v.3zM87.9 61.1v.3zM87.9 61.1l.3-.3 .3 .3-.6 .3zM88.2 60.8h.3v.3zM88.2 60.8h.3zM88.2 60.8h.3zM88.2 60.5l.3-.3v.6h-.3zM87.9 60.2h.6l-.3 .3h-.3zM87.9 60.2v.3zM87.9 60.2v.3zM87.6 60.2h.3v.3zM87.3 60.5l.3-.3 .3 .3-.3 .3h-.4zM87.2 60.8h.4zM87.2 60.8h.4z"/>
<path d="M83.6 90.3h.3zM83.6 90.3h.6l-.3 .3zM83.9 90.6l.3-.3v.5zM84.2 90.6v.2zM84.2 90.3v.5zM84.2 90.3v.5zM84.2 90.3h.3l.3 .3-.6 .2zM84.5 90.3h.3v.3zM84.5 90.3h.3zM84.5 90.3h.3zM84.5 90l.3-.3v.6h-.3zM84.2 89.7h.6l-.3 .3h-.3zM84.2 89.7v.3zM84.2 89.7v.3zM83.9 89.7h.3v.3zM83.9 89.7l.3 .3-.3 .3h-.3zM83.6 90.3h.3zM83.6 90.3h.3z"/>
<path d="M91.5 85.6h.3zM91.5 85.6h.3l.3 .3h-.5zM91.8 85.9h.3v.3zM92.1 85.9v.3zM92.1 85.9v.3zM92.1 85.9v.3zM92.1 85.9h.6l-.6 .3zM92.4 85.6h.3v.3h-.3zM92.4 85.6h.3zM92.4 85.6h.3zM92.4 85.3h.3v.3h-.3zM92.1 85l.6 .3h-.6zM92.1 85v.3zM92.1 85v.3zM92.1 85v.3zM91.9 85.1l.2-.1v.3h-.3zM91.5 85.4l.6-.1-.3 .3h-.3zM91.5 85.6h.3zM91.5 85.6h.3z"/>
<path d="M107.5 85.6h.3zM107.5 85.6h.3l-.3 .3zM107.5 85.9l.3-.3 .3 .3v.3zM108.1 85.9v.3zM108.1 85.9v.3zM108.1 85.9v.3zM108.1 85.6l.3 .3-.3 .3zM108.1 85.6h.3v.3zM108.1 85.6h.3zM108.1 85.6h.3zM108.1 85.3l.3-.3v.6h-.3zM108.1 85h.3l-.3 .3zM108.1 85v.3zM108.1 85v.3zM107.5 85h.6v.3h-.3zM107.5 85l.3 .3v.3h-.3zM107.5 85.6h.3z"/>
<path d="M99.4 47.1h.3zM99.4 47.1h.3l-.3 .3zM99.4 47.4l.3-.3h.3v.3zM100 47.4v.3zM100 47.1v.6zM100 47.1v.6zM100 47.1l.3 .3h-.3zM100 47.1h.6l-.3 .3zM100.3 47.1h.3zM100.3 47.1h.3zM100.3 47.1h.3zM100 46.8l.3-.3 .2 .1 .1 .5h-.3v-.2zM100 46.5h.3l-.3 .3zM100 46.5v.3zM100 46.5v.3zM99.4 46.5h.6v.3h-.3zM99.4 46.5l.3 .3v.3h-.3zM99.4 47.1h.3z"/>
<path d="M87.2 29.9h.4zM87.2 29.9h.7l-.3 .3zM87.6 30.2l.3-.3v.6zM87.9 30.2v.3zM87.9 30.2v.3zM87.9 30.2v.3zM87.9 30.2l.3-.3 .3 .3-.6 .3zM88.2 29.9h.3v.3zM88.2 29.9h.3zM88.2 29.9h.3zM88.2 29.3l.3 .6h-.3zM87.9 29.3h.3v.3h-.3zM87.9 29.3v.3zM87.9 29.3v.3zM87.6 29.3h.3v.3zM87.3 29.6l.3-.3 .3 .3-.3 .3h-.4zM87.2 29.9h.4zM87.2 29.9h.4z"/>
<path d="M87.2 37.5h.4zM87.2 37.5h.7l-.3 .3zM87.6 37.8l.3-.3v.3zM87.9 37.5v.3zM87.9 37.5v.3zM87.9 37.5h.3l.3 .3h-.6zM88.2 37.5h.3v.3zM88.2 37.5h.3zM88.2 37.5h.3zM88.2 36.9l.2 .1 .1 .5h-.3zM87.9 36.9h.3v.3h-.3zM87.9 36.9v.3zM87.9 36.9v.3zM87.6 36.9h.3v.3zM87.3 37l.3-.1 .3 .3-.3 .1v.2l-.4-.3zM87.2 37.2l.4 .3h-.4zM87.2 37.5h.4z"/>
<path d="M121.8 66.9h.3zM121.8 66.9h.3v.3l-.3 .3zM121.8 67.5l.3-.3h.3v.3zM122.4 67.2v.3zM122.4 67.2v.3zM122.4 67.2l.3 .3h-.3zM122.4 67.2h.2l.1-.3h.3l-.3 .6zM122.7 66.9h.3zM122.7 66.9h.3zM122.7 66.9h.3zM122.4 66.9l.3-.3 .3 .3zM122.4 66.4l.3 .2-.3 .3zM122.4 66.4v.2zM122.4 66.4v.2zM122.4 66.4v.2zM121.8 66.6l.6-.2v.2l-.3 .3zM121.8 66.6l.3 .3h-.3zM121.8 66.9h.3z"/>
<path d="M145.4 66.9h.3zM145.4 66.9h.3v.3l-.3 .3zM145.4 67.5l.3-.3h.3v.3zM146 67.2v.3zM146 67.2v.3zM146 67.2l.3 .3h-.3zM146 67.2l.3-.3h.3l-.3 .6zM146.3 66.9h.3zM146.3 66.9h.3zM146.3 66.9h.3zM146 66.9l.3-.3 .3 .3zM146 66.4l.3 .2-.3 .3zM146 66.4v.2zM146 66.4v.2zM146 66.4v.2zM145.4 66.6l.6-.2v.2l-.3 .1v.2zM145.4 66.6l.3 .3h-.3zM145.4 66.9h.3z"/>
<path d="M154.8 78.9h.3zM154.8 78.9h.6l-.3 .3zM155.1 79.2l.3-.3v.6zM155.4 79.2v.3zM155.4 79.2v.3zM155.4 79.2v.3zM155.4 79.2l.3-.3 .3 .3-.6 .3zM155.7 78.9h.3v.3zM155.7 78.9h.3zM155.7 78.9h.3zM155.7 78.6l.3-.3v.6h-.3zM155.4 78.3h.6l-.3 .3h-.3zM155.4 78.3v.3zM155.4 78.3v.3zM155.1 78.3h.3v.3zM154.9 78.5l.2-.2 .3 .3-.3 .1v.2h-.3zM154.8 78.9h.3zM154.8 78.9h.3z"/>
<path d="M141.7 93.5h.3zM141.7 93.5h.3l.4 .3-.4 .3zM142 94.1l.4-.3v.3zM142.4 93.8v.3zM142.4 93.8v.3zM142.4 93.8h.3l.3 .3h-.6zM142.7 93.5h.3v.6l-.3-.3zM142.7 93.5h.3zM142.7 93.5h.3zM142.7 93.5l.3-.3v.3zM142.4 92.9l.6 .3-.3 .3-.3-.3zM142.4 92.9v.3zM142.4 92.9v.3zM142.4 92.9v.3zM142 93.2l.4-.3v.6zM141.7 93.5l.3-.3 .4 .3zM141.7 93.5h.3zM141.7 93.5h.3z"/>
<path d="M129.6 108h.3zM129.6 108h.3l.3 .3-.3 .3zM129.9 108.6l.3-.3v.3zM130.2 108.3v.3zM130.2 108.3v.3zM130.2 108.3h.3l.3 .3h-.6zM130.5 108h.3v.6l-.3-.3zM130.5 108h.3zM130.5 108h.3zM130.5 108l.3-.2v.2zM130.2 107.5l.6 .3-.3 .2v-.2h-.3zM130.2 107.5v.3zM130.2 107.5v.3zM130.2 107.5v.3zM130 107.5h.2v.5l-.3-.2zM129.6 108l.3-.2 .3 .2zM129.6 108h.3zM129.6 108h.3z"/>
<path d="M118.4 93.8h.3zM118.4 93.8h.3l-.3 .3zM118.4 94.1l.3-.3h.3v.5zM119 94.1v.2zM119 93.8v.5zM119 93.8v.5zM119 93.8l.3 .3-.3 .2zM119 93.8h.6l-.3 .3zM119.3 93.8h.3zM119 93.8h.6zM119 93.8h.6zM119 93.5l.3-.3 .3 .6h-.6zM119 93.2h.3l-.3 .3zM119 93.2v.3zM119 93.2v.3zM118.4 93.2h.6v.3h-.3zM118.4 93.2l.3 .3v.3h-.3zM118.4 93.8h.3z"/>
<path d="M144.2 145.1h.3zM144.2 145.1h.3v.6zM144.5 145.4h.3v.3h-.3zM144.8 145.4v.3zM144.8 145.4v.3zM144.8 145.4h.3v.2l-.3 .1zM145.1 145.1h.3v.2l-.3 .1zM145.1 145.1h.3zM145.1 145.1h.3zM145.1 145.1h.3zM145.1 144.8l.3 .3h-.3zM144.8 144.5l.3 .1v.5l-.3-.3zM144.8 144.5v.3zM144.8 144.5v.3zM144.8 144.5v.3zM144.6 144.6l.2-.1v.3l-.3 .3zM144.3 144.9l.2-.1v.3h-.3zM144.2 145.1h.3zM144.2 145.1h.3z"/>
<path d="M120.5 145.1h.4zM120.5 145.1h.4v.3l-.4 .3zM120.5 145.7l.4-.3h.3v.3zM121.2 145.4v.3zM121.2 145.4v.3zM121.2 145.4l.3 .3h-.3zM121.2 145.1h.6l-.3 .6-.3-.3zM121.5 145.1h.3zM121.2 145.1h.6zM121.2 145.1h.6zM121.2 145.1l.3-.3 .3 .3zM121.2 144.5l.3 .3-.3 .3zM121.2 144.5v.3zM121.2 144.5v.6zM121.2 144.5v.6zM120.5 144.8l.7-.3v.6h-.3zM120.5 144.8l.4 .3h-.4zM120.5 145.1h.4z"/>
<path d="M152.6 122.6h.4zM152.6 122.6h.4v.6l-.3-.1zM153 123.2h.3v.3zM153.3 123.2v.3zM153.3 123.2v.3zM153.3 123.2h.6l-.1 .2-.5 .1zM153.9 122.6h.3l-.1 .5-.2 .1zM153.9 122.6h.3zM153.9 122.6h.3zM153.9 122.3l.3 .3h-.3zM153.3 122l.5 .1 .1 .2h-.6zM153.3 122v.3zM153.3 122v.3zM153 122.1l.3-.1v.3h-.3zM152.7 122.4l.3-.1v.3h-.4zM152.6 122.6h.4z"/>
<path d="M132.4 162.3h.3zM132.4 162.3h.3v.3l-.3 .3zM132.4 162.9l.3-.3h.3v.3zM133 162.6v.3zM133 162.6v.3zM133 162.6h.3l.3 .3h-.6zM133.3 162.6l.3-.3h.3l-.3 .6zM133.6 162.3h.3zM133.6 162.3h.3zM133.3 162l.3-.3 .2 .1 .1 .5h-.3l-.1-.3zM133 161.4l.5 .1 .1 .2-.3 .3-.1-.3h-.2zM133 161.4v.3zM133 161.4v.3zM132.4 161.7l.6-.3v.3l-.3 .3zM132.4 161.7l.3 .3v.3h-.3zM132.4 162.3h.3z"/>
<path d="M134.2 194.6h.3zM134.2 194.6h.3l.3 .3-.3 .3zM134.5 195.2l.3-.3 .3 .3v.3zM135.1 195.2v.3zM135.1 195.2v.3zM135.1 195.2l.3-.3 .3 .3-.6 .3zM135.4 194.6h.3v.6l-.3-.3zM135.4 194.6h.3zM135.4 194.6h.3zM135.4 194.3l.3-.3v.6h-.3zM135.4 194v.3zM135.1 193.8l.6 .2-.3 .3-.3-.3zM135.1 193.8v.2zM135.1 193.8v.2zM134.5 194l.6-.2v.2l-.3 .3zM134.3 194.3l.2-.3 .3 .3-.3 .3h-.3zM134.2 194.6h.3z"/>
<path d="M126.3 219.4h.6zM126.3 219.4h.6v.3l-.3 .3zM126.6 220l.3-.3 .3 .3v.3zM127.2 220v.3zM127.2 220v.3zM127.2 220l.3-.3 .3 .3-.6 .3zM127.5 219.7l.3-.3h.3l-.3 .6zM127.8 219.4h.3zM127.8 219.4h.3zM127.5 219.1l.3-.3 .3 .6h-.3zM127.8 218.8v.3zM127.2 218.5l.6 .3-.3 .3h-.3zM127.2 218.5v.6zM127.2 218.5v.6zM126.6 218.8l.6-.3v.6h-.3zM126.6 218.8l.3 .3zM126.6 218.8l.3 .3v.3h-.6zM126.3 219.4h.6z"/>
<path d="M85.7 206.6h.3zM85.7 206.6h.3v.3h-.3zM85.7 206.9h.6v.3zM86.3 206.9v.3zM86.3 206.9v.3zM86.3 206.9h.6v.2l-.6 .1zM86.6 206.9l.3-.3h.3v.2zM86.9 206.6h.3zM86.9 206.6h.3zM86.6 206l.6 .1v.5h-.3zM86.3 205.7l.6 .1v.2h-.6zM86.3 205.7v.3zM86.3 205.7v.3zM85.7 206l.6-.3v.3zM85.7 206h.3zM85.7 206h.3v.6h-.3zM85.7 206.6h.3z"/>
<path d="M140.2 31.4h.6zM140.2 31.4h.6v.3l-.3 .3zM140.5 32l.3-.3v.3zM140.8 31.7v.3zM140.8 31.7v.3zM140.8 31.7h.3l.3 .3h-.6zM141.1 31.4h.3v.6l-.3-.3zM141.1 31.4h.3zM141.1 31.4h.3zM141.1 31.4l.3-.3v.3zM140.8 30.8l.6 .3-.3 .3h-.3zM140.8 30.8v.3zM140.8 30.8v.6zM140.8 30.8v.6zM140.5 31.1l.3-.3v.6zM140.2 31.4l.3-.3 .3 .3zM140.2 31.4h.3zM140.2 31.4h.6z"/>
<path d="M156.3 31.7h.6zM156.3 31.7h.6l-.3 .3zM156.6 32l.3-.3v.6zM156.9 32v.3zM156.9 31.7v.6zM156.9 31.7v.6zM156.9 31.7h.3l.3 .3-.6 .3zM157.2 31.7h.3v.3zM157.2 31.7h.3zM157.2 31.7h.3zM157.2 31.4l.3-.3v.6h-.3zM156.9 31.1h.6l-.3 .3h-.3zM156.9 31.1v.3zM156.9 31.1v.3zM156.6 31.1h.3v.3zM156.6 31.1l.3 .3v.3h-.6zM156.3 31.7h.3zM156.3 31.7h.6z"/>
<path d="M148.1 49.5h.6zM148.1 49.5h.6v.2h-.3zM148.4 49.7h.3v.3zM148.7 49.7v.3zM148.7 49.7v.3zM148.7 49.7v.3zM148.7 49.7h.6l-.6 .3zM149 49.5h.3v.2h-.3zM149 49.5h.3zM149 49.5h.3zM149 49.2h.3v.3h-.3zM148.7 48.9l.6 .3h-.6zM148.7 48.9v.3zM148.7 48.9v.3zM148.7 48.9v.3zM148.5 49l.2-.1v.3h-.3zM148.2 49.2h.5v.3h-.6zM148.1 49.5h.3zM148.1 49.5h.6z"/>
<path d="M133.6 78.9h.3zM133.6 78.9h.3l-.3 .3zM133.6 79.2l.3-.3h.3v.6zM134.2 79.2v.3zM134.2 78.9v.6zM134.2 78.9v.6zM134.2 78.9l.3 .3-.3 .3zM134.2 78.9h.6l-.3 .3zM134.5 78.9h.3zM134.5 78.9h.3zM134.5 78.9h.3zM134.2 78.6l.3-.3 .3 .6h-.3zM134.2 78.3h.3l-.3 .3zM134.2 78.3v.3zM134.2 78.3v.3zM133.6 78.3h.6v.3h-.3zM133.6 78.3l.3 .3v.3h-.3zM133.6 78.9h.3z"/>
</g>
<path d="M85.9 205.9a.54 .54 0 0 1 .6-.2 .54 .54 0 0 1 .4 .5 .67 .67 0 0 1-.6 1 .72 .72 0 0 1-.6-.5 .72 .72 0 0 1 .2-.8z" fill-rule="evenodd" fill="#24211d"/>
<path d="M88 30.5v6.7" fill="none" stroke="#24211d" stroke-width=".3"/>
<path d="M74.8 150.2h6.1" fill="none" stroke="#24211d" stroke-width=".29"/>
<path d="M67.6 120.9h.3v37h-.3zM67.6 120.9h.3zM67.9 119.7l.3 .3-.3 .4v.5h-.3v-.6zM67.9 119.7l.5-.2 .7-.1v.3h-.5l-.4 .3zM69.1 119.4v.3zM69.1 119.4h7.9v.3h-7.9zM77 119.4v.3zM77 119.4l.7 .1 .5 .2-.3 .3-.5-.3h-.4zM77.9 120l.3-.3zM77.9 120l.3-.3 .2 .6 .1 .6h-.3l-.1-.5zM78.2 120.9h.3zM78.2 120.9h.3v37h-.3zM78.2 157.9h.3zM78.2 157.9h.3v.4a.62 .62 0 0 1-.6 .8l.2-.5zM77 159.4l1.2-.3-.8 .5h-.4zM77 159.4v.2zM69.1 159.4h7.9v.2h-7.9zM69.1 159.4v.2zM67.9 159.1l1.2 .3v.2l-.7-.1zM67.9 159.1h.3zM67.6 157.9h.3v.7l.3 .5a.62 .62 0 0 1-.6-.8zM67.6 157.9h.3z" fill="#24211d"/>
<path d="M72.3 121.7v2.1" fill="none" stroke="#24211d" stroke-width=".31"/>
<g fill="#24211d">
<path d="M60 199.3h.6v2h-.6z"/>
<path d="M55.5 213.9h.3l.9 3.8h-.3zM56.4 217.7h.3zM57.3 213.9l.3 .3-.9 3.5h-.3z"/>
<path d="M55.5 217.4h.3zM55.5 217.4h.3l.3 .3-.3 .2zM55.8 217.9l.3-.2 .3 .2v.3zM56.4 217.9v.3zM56.4 217.9v.3zM56.4 217.9l.6-.2 .3 .2-.5 .3h-.4zM57 217.9h.3zM57 217.4h.3v.5l-.3-.2zM57 217.4h.3zM57 217.4h.3zM57 216.8h.3v.6h-.3zM57 216.8h.3zM56.4 216.5h.4l.5 .3h-.9zM56.4 216.5v.3zM56.4 216.5v.3zM55.8 216.8l.6-.3v.3zM55.8 216.8h.3l-.3 .6h-.3zM55.5 217.4h.3z"/>
<path d="M55.5 208.9h.3v5.3h-.3zM55.8 208.6v.3zM53 202.5l.3-.3 2.5 6.4-.3 .3z"/>
</g>
<circle cx="56.5" cy="217.2" r=".75" fill="#24211d"/>
<path d="M57.4 208.9v5.3" fill="none" stroke="#24211d" stroke-width=".3"/>
<path d="M108.7 200.5l2.8 1.1-2.8 1.5z" fill="#24211d"/>
<path d="M108.7 203.1l2.8-1.5v.3l-2.5 1.5zM111.5 201.6h.3l-.3 .3zM108.7 200.5l.3-.3 2.5 1.4v.3zM108.7 200.2h.3l-.3 .3zM108.7 200.5h.3v2.6h-.3zM108.7 203.1l.3 .3h-.3z" fill="#24211d"/>
<path d="M111.6 199.9v3.8" fill="none" stroke="#24211d" stroke-width=".3"/>
<g fill="#24211d">
<path d="M106.9 197.5l.3-.2 2.1 2v.3z"/>
<path d="M107.8 196.7l.3-.3 2.2 2.3z"/>
<path d="M106.6 197.3l.3-.3 .6 1.1h-.3zM106.6 197v.3l.3-.3zM106.6 197.3l.3-.3 .9 .5v.3z"/>
<path d="M107.5 196.4l.3-.3 .6 1.2h-.3zM107.5 196.1v.3l.3-.3zM107.5 196.4l.3-.3 .9 .6v.3z"/>
</g>
<path d="M121 206.3v10.8" fill="none" stroke="#24211d" stroke-width=".3"/>
<path d="M86.3 201.6h.3v4.7h-.3zM86.3 201.6h2.8v.3h-2.8z" fill="#24211d"/>
<path d="M97.8 201.8h10.9" fill="none" stroke="#24211d" stroke-width=".29"/>
<g fill="#24211d">
<path d="M58.2 202.5h.3l-.9 6.1h-.6z"/>
<path d="M111.5 201.6h9.4v.3h-9.4zM120.9 201.6h.3zM120.9 201.6h.3v5.6h-.3z"/>
<path d="M101.8 124.4h.6v4.3h-.6zM102.1 128.7h.3zM73 128.4h29.1v.3h-29.1z"/>
<path d="M84.2 90.3h.3v26.2h-.3zM84.2 116.2h14.9v.3h-14.9z"/>
<path d="M105.1 116.2h8.5v.3h-8.5zM113.3 78.9h.3v37.6h-.3zM113.3 78.6h.3v.3h-.3zM113.6 78.6h20.3v.3h-20.3z"/>
</g>
<text font-size="5" fill="#24211d" x="96.6" y="173.9" transform="rotate(-90 96.6 173.9)">TC-703</text>
<text font-size="4.7" fill="#24211d" x="73.3" y="156.5" transform="rotate(-90 73.3 156.5)">+</text>
<text font-size="4.6" x="45.2" y="235.9">Hình 8.5: Sơ đồ khối chi tiết của một bộ điều khiển nhiệt độ kiểu tương tự</text>
<text font-size="4.2" x="110.7" y="268.8">62</text>
<text font-size="3.9" x="30" y="13">Tài liệu hướng dẫn thực hành điện công nghiệp(Điện - Điện tử)</text>
<text font-size="3.8" fill="#24211d" x="101.8" y="179.7" transform="rotate(-90 101.8 179.7)">THERMOCONTROL</text>
<text font-size="3.3" fill="#24211d" x="52.4" y="199" transform="rotate(90 52.4 199)">+</text>
<g font-size="3.2" fill="#24211d">
<text x="159.3" y="148.6" transform="rotate(-90 159.3 148.6)">RAMP GENERATOR</text>
<text x="169.6" y="146" transform="rotate(-90 169.6 146)">DEAD BAND</text>
<text x="168.1" y="177.1" transform="rotate(-90 168.1 177.1)">1KHz</text>
<text x="172.3" y="180.9" transform="rotate(-90 172.3 180.9)">OSCILATOR</text>
<text x="62.7" y="219.1" transform="rotate(-90 62.7 219.1)">THERMOCOUPLE</text>
<text x="66.6" y="217.1" transform="rotate(-90 66.6 217.1)">TYPE K</text>
<text x="111.2" y="227" transform="rotate(-90 111.2 227)">CONTROL</text>
<text x="114.5" y="227.2" transform="rotate(-90 114.5 227.2)">OUTPUT 2</text>
</g>
<g font-size="2.9" fill="#24211d">
<text x="70" y="25.2" transform="rotate(-90 70 25.2)">R4</text>
<text x="87.5" y="26.4" transform="rotate(-90 87.5 26.4)">Vref</text>
<text x="90.6" y="26.2" transform="rotate(-90 90.6 26.2)">-6V2</text>
<text x="148.1" y="28.4" transform="rotate(-90 148.1 28.4)">P4</text>
<text x="151.5" y="29.4" transform="rotate(-90 151.5 29.4)">OFFSET SET</text>
<text x="70" y="34.5" transform="rotate(-90 70 34.5)">R6</text>
<text x="108.1" y="34.3" transform="rotate(-90 108.1 34.3)">R7</text>
<text x="140" y="34.9" transform="rotate(-90 140 34.9)">+V</text>
<text x="159.3" y="34.5" transform="rotate(-90 159.3 34.5)">-V</text>
<text x="89.1" y="43.3" transform="rotate(-90 89.1 43.3)">Tp1</text>
<text x="107.9" y="43.9" transform="rotate(-90 107.9 43.9)">R5</text>
<text x="127.3" y="42.8" transform="rotate(-90 127.3 42.8)">P3</text>
<text x="146" y="44.5" transform="rotate(-90 146 44.5)">R8</text>
<text x="77.9" y="55.3" transform="rotate(-90 77.9 55.3)">R1</text>
<text x="92.4" y="55" transform="rotate(-90 92.4 55)">R2</text>
<text x="127.3" y="55" transform="rotate(-90 127.3 55)">SETPOT</text>
<text x="152.7" y="61.7" transform="rotate(-90 152.7 61.7)">P5</text>
<text x="161.7" y="63.4" transform="rotate(-90 161.7 63.4)">GAIN SET</text>
<text x="62.4" y="66" transform="rotate(-90 62.4 66)">P1 GAIN MEAS.</text>
<text x="71.5" y="71.6" transform="rotate(-90 71.5 71.6)">+V</text>
<text x="85.1" y="69.6" transform="rotate(-90 85.1 69.6)">A1</text>
<text x="97.3" y="68.4" transform="rotate(-90 97.3 68.4)">-V</text>
<text x="123.3" y="71.3" transform="rotate(-90 123.3 71.3)">+V</text>
<text x="134.8" y="66.4" transform="rotate(-90 134.8 66.4)">A2</text>
<text x="146.9" y="71.6" transform="rotate(-90 146.9 71.6)">-V</text>
<text x="152.7" y="71.3" transform="rotate(-90 152.7 71.3)">R9</text>
<text x="104.2" y="73.1" transform="rotate(-90 104.2 73.1)">R7</text>
<text x="96" y="79.2" transform="rotate(-90 96 79.2)">P2</text>
<text x="107.3" y="83.8" transform="rotate(-90 107.3 83.8)">OFFSET MEAS.</text>
<text x="62.4" y="85.3" transform="rotate(-90 62.4 85.3)">R3</text>
<text x="83" y="89.1" transform="rotate(-90 83 89.1)">Tp2</text>
<text x="90.6" y="86.8" transform="rotate(-90 90.6 86.8)">+V</text>
<text x="111.5" y="87.4" transform="rotate(-90 111.5 87.4)">-V</text>
<text x="117.9" y="94.9" transform="rotate(-90 117.9 94.9)">+V</text>
<text x="131.5" y="93.2" transform="rotate(-90 131.5 93.2)">A3</text>
<text x="145.7" y="94.7" transform="rotate(-90 145.7 94.7)">-V</text>
<text x="152.3" y="97.5" transform="rotate(-90 152.3 97.5)">R10</text>
<text x="149.4" y="106.3" transform="rotate(-90 149.4 106.3)">PROP.BAND</text>
<text x="153.8" y="105.4" transform="rotate(-90 153.8 105.4)">P6</text>
<text x="100" y="112.7" transform="rotate(-90 100 112.7)">MEASURE</text>
<text x="106.3" y="108.9" transform="rotate(-90 106.3 108.9)">SET</text>
<text x="127.5" y="110.7" transform="rotate(-90 127.5 110.7)">Tp3</text>
<text x="98.7" y="124.6" transform="rotate(-90 98.7 124.6)">SW1</text>
<text x="168.7" y="120.3" transform="rotate(-90 168.7 120.3)">P7</text>
<text x="151.7" y="128.2" transform="rotate(-90 151.7 128.2)">Tp4</text>
<text x="127.5" y="132.5" transform="rotate(-90 127.5 132.5)">R11</text>
<text x="140.5" y="132.8" transform="rotate(-90 140.5 132.8)">R12</text>
<text x="71.8" y="144.5" transform="rotate(-90 71.8 144.5)">DISPLAY</text>
<text x="75.4" y="144.5" transform="rotate(-90 75.4 144.5)">OUTPUT</text>
<text x="119.6" y="146.2" transform="rotate(-90 119.6 146.2)">+V</text>
<text x="134.2" y="144.8" transform="rotate(-90 134.2 144.8)">A4</text>
<text x="148.1" y="146" transform="rotate(-90 148.1 146)">-V</text>
<text x="130.2" y="164.3" transform="rotate(-90 130.2 164.3)">Tp5</text>
<text x="132.1" y="178.3" transform="rotate(-90 132.1 178.3)">1</text>
<text x="140" y="178.9" transform="rotate(-90 140 178.9)">2</text>
<text x="158.1" y="178.3" transform="rotate(-90 158.1 178.3)">Tp6</text>
<text x="136" y="185.8" transform="rotate(-90 136 185.8)">A5</text>
<text x="133.9" y="191.4" transform="rotate(-90 133.9 191.4)">3</text>
<text x="132.3" y="196.9" transform="rotate(-90 132.3 196.9)">Tp7</text>
<text x="94.8" y="198.7" transform="rotate(-90 94.8 198.7)">R15</text>
<text x="111.5" y="208.6" transform="rotate(-90 111.5 208.6)">ON</text>
<text x="132.3" y="206" transform="rotate(-90 132.3 206)">R13</text>
<text x="83.7" y="210.7" transform="rotate(-90 83.7 210.7)">+V</text>
<text x="94.8" y="213.6" transform="rotate(-90 94.8 213.6)">R14</text>
<text x="130.6" y="224.4" transform="rotate(-90 130.6 224.4)">Tp8</text>
<text x="135.7" y="222.3" transform="rotate(-90 135.7 222.3)">Q3</text>
</g>
<g font-size="2.5" fill="#24211d">
<text x="81.8" y="64.6" transform="rotate(90 81.8 64.6)">+</text>
<text x="88.7" y="64.6" transform="rotate(90 88.7 64.6)">-</text>
<text x="131.5" y="61.4" transform="rotate(90 131.5 61.4)">+</text>
<text x="138.7" y="61.4" transform="rotate(90 138.7 61.4)">-</text>
<text x="127.8" y="88.2" transform="rotate(90 127.8 88.2)">+</text>
<text x="135.1" y="88.2" transform="rotate(90 135.1 88.2)">-</text>
<text x="130.6" y="139.8" transform="rotate(90 130.6 139.8)">+</text>
<text x="137.2" y="139.5" transform="rotate(90 137.2 139.5)">-</text>
</g>
</svg>
